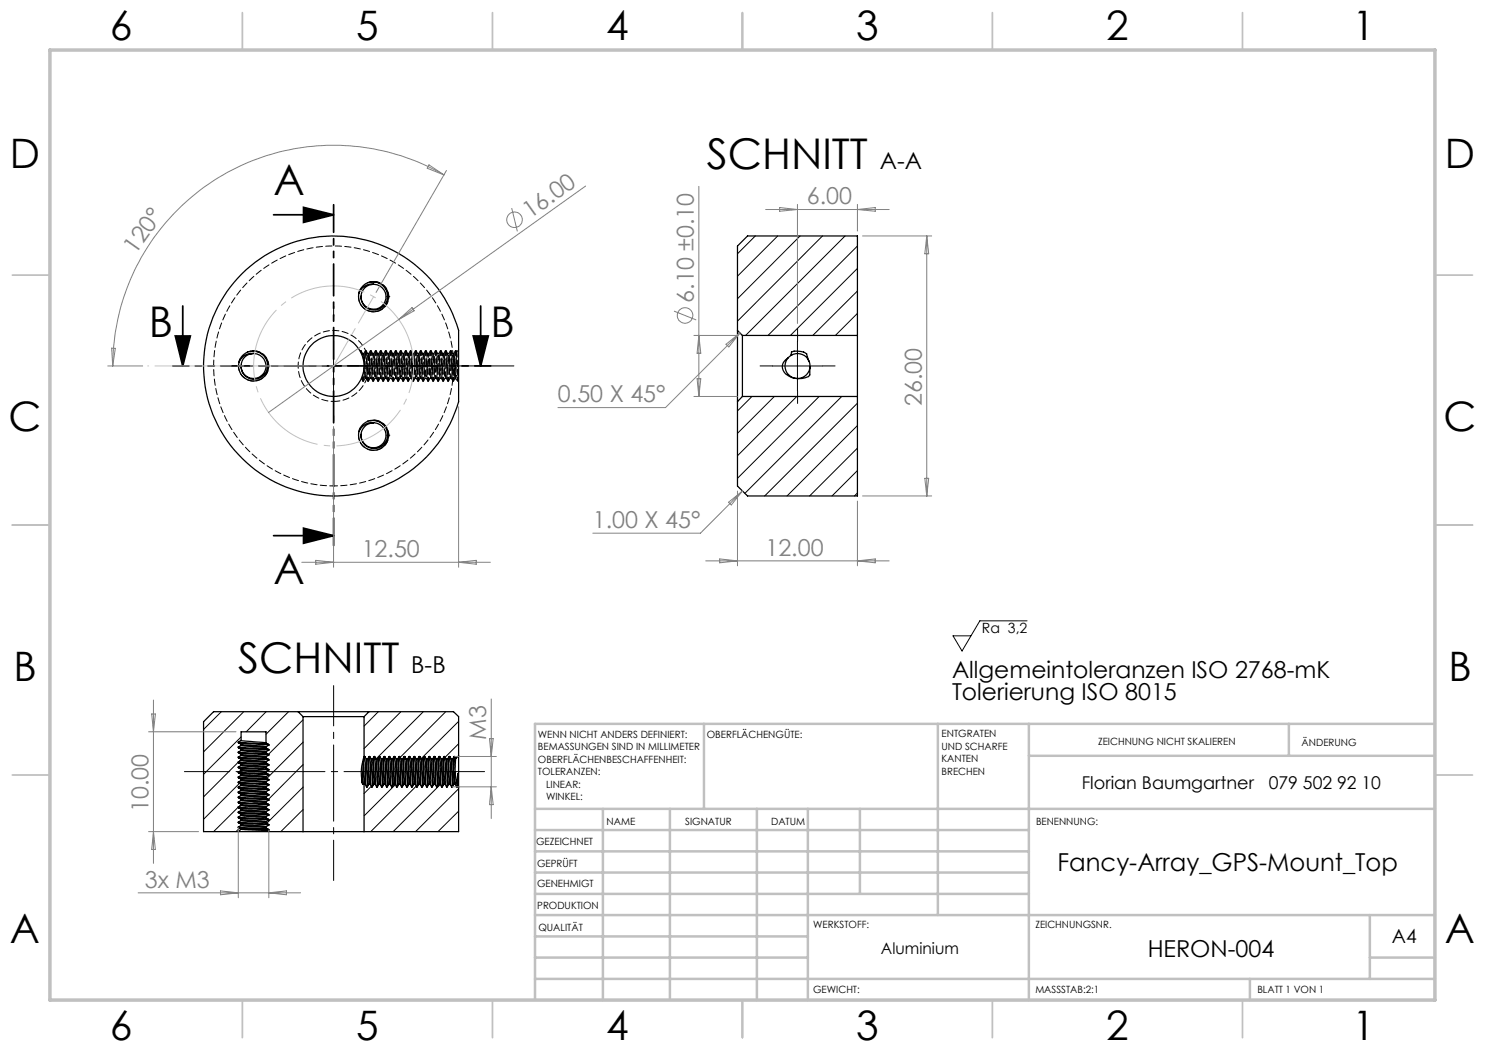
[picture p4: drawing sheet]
<svg xmlns="http://www.w3.org/2000/svg" width="297mm" height="210mm" viewBox="0 0 297 210" stroke-linecap="round" stroke-linejoin="round" font-family="sans-serif">
<g fill="none" stroke="#000" stroke-width=".25">
<path d="M74 56.4a2.8 2.8 0 0 1 3.5 3.1 2.8 2.8 0 0 1-4.2 2.1 2.59 2.59 0 0 1-1-2.9 2.59 2.59 0 0 1 2.4-1.8M74 56.4a3 3 0 0 1 3.7 2.8 3 3 0 0 1-3.3 3.1 3 3 0 0 1-2.6-3.7M74 56.4a2.87 2.87 0 0 0-2.2 2.2M74.7 56.9a2.86 2.86 0 0 0-2.9 1.7M74.7 56.9a2.5 2.5 0 0 1 2.5 2.5 2.5 2.5 0 0 1-2.6 2.4 2.5 2.5 0 0 1-2.4-2.6M74.7 56.9h-.5M50 70.3a2.79 2.79 0 0 1 3.5 3.3 2.79 2.79 0 0 1-4.5 1.6 2.62 2.62 0 0 1-.6-2.8 2.62 2.62 0 0 1 2.3-1.7M50 70.3a3 3 0 0 1 3.7 2.7 3 3 0 0 1-3.3 3.2 3 3 0 0 1-2.6-3.7M50 70.3a2.75 2.75 0 0 0-2.2 2.2M50.7 70.7a2.74 2.74 0 0 0-2.9 1.8M50.7 70.7a2.5 2.5 0 0 1 2.5 2.5 2.5 2.5 0 0 1-2.6 2.5 2.5 2.5 0 0 1-2.4-2.6M50.7 70.7l-.6 .1"/>
<path d="M147.5 66.1v14.2M147.5 66.1v-16.9l2-2h22v19.9M147.5 66.1l1 1M148.5 67.1v12.2M148.5 79.3l-1 1M148.5 79.3h23M148.5 67.1h23M157.7 71.5a2.5 2.5 0 0 0 .7 3.9 2.5 2.5 0 0 0 3.6-1.7M158.2 71.1l.1-.7 .4-.1a4.3 4.3 0 0 1 2.2 .2l.4 .3 .3 1.1M158.2 71.1l-.7 .6a1.91 1.91 0 0 0-1 1.8 1.91 1.91 0 0 0 1.2 1.7 4 4 0 0 0 4.1 0 .69 .69 0 0 0 .2-.9v-.6M158.2 71.1a2.51 2.51 0 0 1 3.4 .8M158.4 71l-.2 .1"/>
<path d="M161.6 71.9l.2 .3M161.6 71.9l.3 .7 .1 1.1M162 73.3v.4M171.5 67.1v12.2M171.5 79.3v19.9h-22l-2-2v-16.9M74 84.1a2.81 2.81 0 0 1 3.5 2.9 2.81 2.81 0 0 1-3.7 2.5 2.57 2.57 0 0 1-1.5-2.9 2.57 2.57 0 0 1 2.4-2M74 84.1a3 3 0 0 1 3.7 2.7 3 3 0 0 1-3.3 3.3 3 3 0 0 1-2.6-3.8M74 84.1a2.83 2.83 0 0 0-2.2 2.2M74.7 84.6a2.83 2.83 0 0 0-2.9 1.7M74.7 84.6a2.5 2.5 0 0 1 2.5 2.5 2.5 2.5 0 0 1-2.6 2.5 2.5 2.5 0 0 1-2.4-2.8M74.7 84.6h-.5M47.7 148.4v.1l.5 .3"/>
<path d="M47.7 149.4v.1l.5 .4M47.7 150.4l.5 .4M47.7 151.4v.1l.5 .3M47.7 152.4v.1l.5 .4M47.7 153.4l.5 .4M47.7 154.4v.1l.5 .3M47.7 155.4v.1l.5 .3M47.7 156.4l.5 .4M47.7 157.4v.1l.5 .3M47.7 158.4v.1l.5 .3M47.7 159.4l.5 .4M47.7 148.4l6 .5"/>
<path d="M47.7 149.4l6 .5M47.7 150.4l6 .5M47.7 151.4l6 .5M47.7 152.4l6 .5M47.7 153.4l6 .5M47.7 154.4l6 .5M47.7 155.4l6 .5M47.7 156.4l6 .5M47.7 157.4l6 .5M47.7 158.4l6 .5M47.7 159.4l6 .5M47.7 148.5l6.1 .5"/>
<path d="M47.7 149.6l6.1 .4M47.7 150.6l6.1 .4M47.7 151.5l6.1 .5M47.7 152.6l6.1 .4M47.7 153.6l6.1 .4M47.7 154.5l6.1 .5M47.7 155.5l6.1 .5M47.7 156.6l6.1 .4M47.7 157.5l6.1 .5M47.7 158.5l6.1 .5M47.7 159.6l6.1 .4M48.2 148.1l-.5 .3"/>
<path d="M48.2 149.1l-.5 .3M48.2 150.1l-.5 .3M48.2 151.1l-.5 .3M48.2 152.1l-.5 .3M48.2 153.1l-.5 .3M48.2 154.1l-.5 .3M48.2 155.1l-.5 .3M48.2 156.1l-.5 .3M48.2 157.1l-.5 .3M48.2 158.1l-.5 .3M48.2 159.1l-.5 .3M48.2 148.8l5 .6"/>
<path d="M48.2 149.1l5 .5M48.2 149.9l5 .4M48.2 150.1l5 .5M48.2 152.9l5 .4M48.2 153.1l5 .5M48.2 148.1l5 .5M48.2 150.8l5 .5M48.2 151.1l5 .5M48.2 155.8l5 .5M48.2 156.1l5 .5M48.2 153.8l5 .5M48.2 154.1l5 .5"/>
<path d="M48.2 151.8l5 .6M48.2 152.1l5 .5M48.2 154.8l5 .6M48.2 155.1l5 .5M48.2 157.8l5 .6M48.2 158.1l5 .5M48.2 156.8l5 .5M48.2 157.1l5 .5M48.2 159.8l5 .5M48.2 158.8l5 .5M48.2 159.1l5 .5M48.2 148.1v-1.7h5v2.2"/>
<path d="M48.2 148.8v.3M48.2 149.9v.2M48.2 150.8v.3M48.2 151.8v.3M48.2 152.9v.2M48.2 153.8v.3M48.2 154.8v.3M48.2 155.8v.3M48.2 156.8v.3M48.2 157.8v.3M48.2 158.8v.3M48.2 159.8v.3"/>
<path d="M53.2 159.6l.6 .3v.1M53.2 158.6l.6 .4M53.2 157.6l.6 .3v.1M53.2 156.6l.6 .4M53.2 155.6l.6 .4M53.2 154.6l.6 .3v.1M53.2 153.6l.6 .4M53.2 152.6l.6 .4M53.2 151.6l.6 .3v.1M53.2 150.6l.6 .4M53.2 149.6l.6 .3v.1M53.2 148.6l.6 .3v.1"/>
<path d="M53.2 149.4v.2M53.2 150.3v.3M53.2 151.3v.3M53.2 152.4v.2M53.2 153.3v.3M53.2 154.3v.3M53.2 155.4v.2M53.2 156.3v.3M53.2 157.3v.3M53.2 158.4v.2M53.2 159.3v.3M53.8 159l-.6 .3"/>
<path d="M53.8 158l-.6 .4M53.8 157l-.6 .3M53.8 156l-.6 .3M53.8 155l-.6 .4M53.8 154l-.6 .3M53.8 153l-.6 .3M53.8 152l-.6 .4M53.8 151l-.6 .3M53.8 150l-.6 .3M53.8 149l-.6 .4M59.6 142.3h14.2M59.6 142.3h-16.9l-2 2v22h7"/>
<path d="M59.6 142.3l1 1M60.6 143.3h12.2M60.6 143.3v23M72.4 156.6l.1 .2M72.5 156.8h.3M72.8 151.4h.1M72.8 156.8h.1M72.8 143.3v8.1a10 10 0 0 0-.4 5.2M72.8 156.8v9.5M72.8 156.8h.2M73 151.3l.3 .5M73 151.3h-.2l-.1 .2-.3 5.1"/>
<path d="M73 151.3l-.5 5.5M73 156.8l.3 .6M73.3 151.8l-.5 5M73.3 151.8h.2M73.3 157.4h.1M73.5 151.8l-.5 5M73.8 156.8l-.4 .6M73.8 151.4l-.5 6M73.8 156.8h.2M73.8 142.3h16.9l1 1v7.9M73.8 142.3l-1 1M73.9 151.3l.4 .5"/>
<path d="M73.9 151.3l-.4 .5M73.9 151.3l-.5 6.1M74 156.8l.3 .6M74.3 151.8l-.5 5M74.3 151.8h.2M74.3 157.4h.1M74.5 151.8l-.5 5M74.8 156.8l-.4 .6M74.8 156.8h.2M74.8 151.4l-.5 6M74.9 151.3l.3 .5M74.9 151.3l-.4 .5"/>
<path d="M74.9 151.3l-.4 6.1M75 156.8l.3 .6M75.2 151.8l-.4 5M75.2 151.8h.3M75.3 157.4h.2M75.5 151.8l-.5 5M75.7 156.8l-.2 .6M75.7 156.8h.3M75.8 151.4l-.5 6M76 151.3l.3 .5M76 151.3h-.2l-.3 .5M76 151.3l-.5 6.1"/>
<path d="M76 156.8l.3 .6M76.3 151.8l-.6 5M76.3 151.8h.2M76.3 157.4h.1M76.5 151.8l-.5 5M76.8 156.8l-.4 .6M76.8 151.4l-.5 6M76.8 156.8h.2M76.9 151.3l.4 .5M76.9 151.3l-.4 .5M76.9 151.3l-.5 6.1M77 156.8l.3 .6"/>
<path d="M77.3 151.8l-.5 5M77.3 151.8h.2M77.3 157.4h.1M77.5 151.8l-.5 5M77.8 156.8l-.4 .6M77.8 156.8h.2M77.8 151.4l-.5 6M77.9 151.3l.3 .5M77.9 151.3l-.4 .5M77.9 151.3l-.4 6.1M78 156.8l.3 .6M78.2 151.8l-.4 5"/>
<path d="M78.2 151.8h.3M78.3 157.4h.2M78.5 151.8l-.5 5M78.8 156.8l-.3 .6M78.8 151.4l-.5 6M78.8 156.8h.2M79 151.3l.3 .5M79 151.3h-.2l-.3 .5M79 151.3l-.5 6.1M79 156.8l.3 .6M79.3 151.8l-.5 5M79.3 151.8h.2"/>
<path d="M79.3 157.4h.1M79.5 151.8l-.5 5M79.8 156.8l-.4 .6M79.8 156.8h.2M79.8 151.4l-.5 6M79.9 151.3l.4 .5M79.9 151.3l-.4 .5M79.9 151.3l-.5 6.1M80 156.8l.3 .6M80.3 151.8l-.5 5M80.3 151.8h.2M80.3 157.4h.1"/>
<path d="M80.5 151.8l-.5 5M80.8 156.8l-.4 .6M80.8 156.8h.2M80.8 151.4l-.5 6M81 151.3l.2 .5M81 151.3h-.2l-.3 .5M81 151.3l-.5 6.1M81 156.8l.3 .6M81.2 151.8l-.4 5M81.2 151.8h.3M81.3 157.4h.2M81.5 151.8l-.5 5"/>
<path d="M81.8 156.8l-.3 .6M81.8 151.4l-.5 6M81.8 156.8h.2M82 151.3l.3 .5M82 151.3h-.2l-.3 .5M82 151.3l-.5 6.1M82 156.8l.3 .6M82.3 151.8l-.5 5M82.3 151.8h.2M82.3 157.4h.1M82.5 151.8l-.5 5M82.8 156.8l-.4 .6"/>
<path d="M82.8 156.8h.2M82.8 151.4l-.5 6M82.9 151.3l-.4 .5M82.9 151.3l.4 .5M82.9 151.3l-.5 6.1M83 156.8l.3 .6M83.3 151.8l-.5 5M83.3 151.8h.2M83.3 157.4h.1M83.5 151.8l-.5 5M83.7 156.8l-.3 .6M83.7 156.8h.3"/>
<path d="M83.8 151.4l-.5 6M84 151.3l.2 .5M84 151.3h-.2l-.3 .5M84 151.3l-.5 6.1M84 156.8l.3 .6M84.2 151.8l-.5 5M84.2 151.8h.3M84.3 157.4h.2M84.5 151.8l-.5 5M84.8 156.8l-.3 .6M84.8 151.4l-.5 6M84.8 156.8h.2"/>
<path d="M84.9 151.3l.4 .5M84.9 151.3h-.1l-.3 .5M84.9 151.3l-.4 6.1M85 156.8l.3 .6M85.3 151.8l-.5 5M85.3 151.8h.2M85.5 151.8l-.5 5M85.8 156.8l-.5 .6M85.8 156.8h.2M85.8 151.4l-.5 6M85.9 151.3l.4 .5M85.9 151.3l-.4 .5"/>
<path d="M85.9 151.3l-.4 6.1M86 156.8l.3 .6M86.3 151.8l-.5 5M86.3 151.8h.2M86.3 157.4h.1M86.5 151.8l-.5 5M86.7 156.8l-.3 .6M86.7 156.8h.3M86.8 151.4l-.5 6M87 151.3l.2 .5M87 151.3h-.2l-.3 .5M87 151.3l-.5 6.1"/>
<path d="M87 156.8l.3 .6M87.2 151.8l-.5 5M87.2 151.8h.3M87.3 157.4h.2M87.5 151.8l-.5 5M87.8 156.8l-.3 .6M87.8 151.4l-.5 6M87.8 156.8h.2M87.9 151.3l.4 .5M87.9 151.3h-.1l-.3 .5M87.9 151.3l-.4 6.1M88 156.8l.3 .6"/>
<path d="M88.3 151.8l-.5 5M88.3 151.8h.2M88.5 151.8l-.5 5M88.8 156.8l-.5 .6M88.8 156.8h.2M88.8 151.4l-.5 6M88.9 151.3l.4 .5M88.9 151.3l-.4 .5M88.9 151.3l-.4 6.1M89 156.8l.3 .6M89.3 151.8l-.5 5M89.3 151.8h.2"/>
<path d="M89.3 157.4h.1M89.5 151.8l-.5 5M89.7 156.8l-.3 .6M89.7 156.8h.3M89.8 151.4l-.5 6M90 151.3l.2 .5M90 151.3h-.2l-.3 .5M90 151.3l-.5 6.1M90 156.8l.3 .6M90.2 151.8l-.5 5M90.2 151.8h.3M90.3 157.4h.2"/>
<path d="M90.5 151.8l-.5 5M90.8 156.8l-.3 .6M90.8 151.4l-.5 6M90.8 156.8h.2M90.9 151.3l-.4 6.1M90.9 151.3l.3 .4M90.9 151.3h-.1l-.3 .5M91 154.3v2.5M91 156.8l.3 .6M91 154.3l-.2 2.5M91.2 151.7l-.2 2.6M91.5 157.3l-.2 .1"/>
<path d="M91.5 157.3l.2 .2M91.5 156.7v.6M91.5 154.8v1.9M91.5 154.8a3.5 3.5 0 0 1-.4 2.1l-.1-.1M91.5 154.8l-.2 2.6M91.7 151.2v6.3M91.7 157.5v8.8h-18.9M91.7 151.2l-.5 .5M47.7 160.4v.1l.5 .4M47.7 161.4v.1l.5 .3M47.7 162.4l.5 .4M47.7 163.4v.1l.5 .4"/>
<path d="M47.7 164.4l.5 .4M47.7 165.4l.5 .4M47.7 160.4l6 .5M47.7 161.4l6 .5M47.7 162.4l6 .5M47.7 163.4l6 .5M47.7 164.4l6 .5M47.7 165.4l6 .5M47.7 166.3h6M47.7 165.6l6.1 .4M47.7 160.5l6.1 .5M47.7 161.5l6.1 .5"/>
<path d="M47.7 162.6l6.1 .4M47.7 163.5l6.1 .5M47.7 164.5l6.1 .5M48.2 165.8l5.3 .3M48.2 165.8h.1M48.2 160.1l-.5 .3M48.2 161.1l-.5 .3M48.2 162.1l-.5 .3M48.2 163.1l-.5 .3M48.2 164.1l-.5 .3M48.2 165.1l-.5 .3M48.2 160.9l5 .5"/>
<path d="M48.2 161.1l5 .5M48.2 160.1l5 .5M48.2 161.8l5 .5M48.2 162.1l5 .5M48.2 163.9l5 .5M48.2 164.1l5 .5M48.2 162.8l5 .5M48.2 163.1l5 .5M48.2 164.8l5 .5M48.2 165.1l5 .5M48.2 165.8l-.5 .5M48.2 160.9v.2"/>
<path d="M48.2 161.8v.3M48.2 162.8v.3M48.2 163.9v.2M48.2 164.8v.3M53.2 165.6l.6 .3v.1M53.2 164.6l.6 .4M53.2 163.6l.6 .3v.1M53.2 162.6l.6 .3v.1M53.2 161.6l.6 .4M53.2 160.6l.6 .3v.1M53.2 160.3v.3M53.2 161.4v.2"/>
<path d="M53.2 162.3v.3M53.2 163.3v.3M53.2 164.4v.2M53.2 165.3v.3M53.5 166.1l.2 .2M53.7 166.3h6.9M53.8 166l-.3 .1M53.8 165l-.6 .3M53.8 164l-.6 .4M53.8 163l-.6 .3M53.8 162l-.6 .3M53.8 161l-.6 .4"/>
<path d="M53.8 160l-.6 .3M60.6 166.3h12.2"/>
<circle cx="66.7" cy="73.2" r="6.1"/>
<circle cx="66.7" cy="73.2" r="26"/>
</g>
<path d="M73.6 56.5a3 3 0 0 1 4.2 2.6 3 3 0 0 1-3.7 3.2 3 3 0 0 1-2-4.5M49.6 70.4a3 3 0 0 1 4.2 2.5 3 3 0 0 1-3.7 3.3 3 3 0 0 1-2-4.5M87.3 75.6l-.5-4.8-.5 4.9-.5-5M73.6 84.2a3 3 0 0 1 4.2 2.6 3 3 0 0 1-3.7 3.2 3 3 0 0 1-2-4.4" fill="none" stroke="#000" stroke-width=".2" stroke-dasharray="1.3 .6" stroke-dashoffset=".7"/>
<g fill="none" stroke="#000" stroke-width=".2" stroke-dasharray="1.3 .6" stroke-dashoffset=".5">
<path d="M72.6 76.2l-.1-.9M73.1 70.2l-.5 6M73.6 76.2l-.5-6.1M74.1 70.2l-.5 6M74.6 76.2l-.5-6.1M75.1 70.2l-.5 6M75.6 76.2l-.5-6.1M76.1 70.2l-.5 6M76.6 76.2l-.5-6.1M77.1 70.2l-.5 6M77.6 76.2l-.5-6.1M78.1 70.2l-.5 6"/>
<path d="M78.6 76.2l-.5-6.1M79.1 70.2l-.5 6M79.6 76.2l-.5-6.1M80.1 70.2l-.5 6M80.6 76.2l-.5-6.1M81.1 70.2l-.5 6M81.6 76.2l-.5-6.1M82.1 70.2l-.5 6M82.6 76.2l-.5-6.1M83.1 70.2l-.5 6M83.6 76.2l-.5-6.1M84.1 70.2l-.5 6"/>
<path d="M84.6 76.2l-.5-6.1M85.1 70.2l-.5 6M85.6 76.2l-.5-6.1M86.1 70.2l-.5 6M86.6 76.2l-.5-6.1M87.1 70.2l-.5 6M87.6 76.2l-.5-6.1M88.1 70.2l-.5 6M88.6 76.2l-.5-6.1M89.1 70.2l-.5 6M89.6 76.2l-.5-6.1M90.1 70.2l-.5 6"/>
<path d="M90.6 76.2l-.5-6.1M91 75.7l.7 .7M91.1 70.2l-.5 6M91.6 76.2l-.5-6.1M66.7 97.2a24 24 0 0 1-21.1-35.4 24 24 0 0 1 41.1-1.9 24 24 0 0 1-17.7 37.2l-2.3 .1"/>
</g>
<path d="M91.6 76.2v-1.1" fill="none" stroke="#000" stroke-width=".2" stroke-dasharray="1.3 .6" stroke-dashoffset=".6"/>
<g fill="none" stroke="#000" stroke-width=".2" stroke-dasharray="1.3 .6" stroke-dashoffset=".1">
<path d="M73.7 70.8l-.4 4.9M74.7 70.8l-.4 4.9M75.7 70.8l-.4 4.9M76.7 70.8l-.4 4.9M77.7 70.8l-.4 4.9M79.7 70.8l-.4 4.9M81.7 70.8l-.4 4.9M82.7 70.8l-.4 4.9M84.7 70.8l-.4 4.9M88.7 70.8l-.4 4.9M90.7 70.8l-.4 4.9M91 73.2l.6 3"/>
<path d="M91.6 75.1l-.4-4.9"/>
</g>
<g fill="none" stroke="#000" stroke-width=".2" stroke-dasharray="1.3 .6" stroke-dashoffset=".3">
<path d="M74.2 70.2l-.5 6-.5-6M75.2 70.2l-.5 6-.5-6M76.2 70.2l-.5 6-.5-6M77.2 70.2l-.5 6-.5-6M78.2 70.2l-.5 6-.5-6M79.2 70.2l-.5 6-.5-6M80.2 70.2l-.5 6-.5-6M81.2 70.2l-.5 6-.5-6M82.2 70.2l-.5 6-.5-6M83.2 70.2l-.5 6-.5-6M84.2 70.2l-.5 6-.5-6M85.2 70.2l-.5 6-.5-6"/>
<path d="M86.2 70.2l-.5 6-.5-6M87.2 70.2l-.5 6-.5-6M88.2 70.2l-.5 6-.5-6M89.2 70.2l-.5 6-.5-6M90.2 70.2l-.5 6-.5-6M91 73.2l-.2-2.5M91 73.2v2.5M91.2 70.2l-.5 6-.5-6"/>
</g>
<path d="M73.2 70.2l-.5 6-.1-1.2" fill="none" stroke="#000" stroke-width=".2" stroke-dasharray="1.3 .6" stroke-dashoffset="-.2"/>
<path d="M91.6 75.1l-.3-4.7" fill="none" stroke="#000" stroke-width=".2" stroke-dasharray="1.3 .6" stroke-dashoffset=".2"/>
<path d="M91.3 70.4l-.3 5.3" fill="none" stroke="#000" stroke-width=".2" stroke-dasharray="1.3 .6" stroke-dashoffset="-.1"/>
<path d="M72.7 70.8l-.1 .9M78.7 70.8l-.4 4.9-.5-5M80.7 70.8l-.4 4.9-.5-5M83.7 70.8l-.4 4.9-.5-5M85.7 70.8l-.4 4.9-.5-5M88.3 75.6l-.5-4.9-.5 5M90.3 75.6l-.5-4.9-.5 5M91 75.7l-.5-5-.5 5-.5-5-.5 5-.5-5-.5 5-.5-5-.5 5-.5-5-.5 5-.5-5-.5 5-.5-5-.5 5-.5-5-.5 5-.5-5-.5 5-.5-5-.5 5-.5-5-.5 5-.5-5-.5 5-.5-5-.5 5-.5-5-.5 5-.5-5-.5 5-.5-5-.5 5-.5-5-.5 5-.5-5-.5 5-.2-2" fill="none" stroke="#000" stroke-width=".2" stroke-dasharray="1.3 .6" stroke-dashoffset=".4"/>
<g fill="none" stroke="#000" stroke-width=".2" stroke-dasharray="1.3 .6">
<path d="M77.8 59.3h.1M77.8 59.3h-.6M53.8 73.2h-.6M53.8 73.2h.1M72.1 70.2h-.1M72.2 70.4l-.1-.3M72.2 70.1l-.1 .3M72.2 70.1h-.1M72.3 75.7l.3 .5M72.3 70.7l-.1-.5M72.5 70.7l-.3-.5M72.6 76.2h.1"/>
<path d="M72.8 76.1l.3-.5M72.8 70.7h-.3M73 75.7h.3M73.1 70.2l-.3 .5M73.2 70.1h-.1M73.3 75.6l-.5-4.9M73.3 75.7l.3 .5M73.5 70.7l-.3-.5M73.6 76.2h.1M73.8 76.1l.3-.5M73.8 70.7h-.3M74 75.7h.3"/>
<path d="M74.1 70.2l-.3 .5M74.2 70.1h-.1M74.3 75.6l-.5-4.9M74.3 75.7l.3 .5M74.5 70.7l-.3-.5M74.6 76.2h.1M74.8 76.1l.3-.5M74.8 70.7h-.3M75 75.7h.3M75.1 70.2l-.3 .5M75.2 70.1h-.1M75.3 75.6l-.5-4.9"/>
<path d="M75.3 75.7l.3 .5M75.5 70.7l-.3-.5M75.6 76.2h.1M75.8 76.1l.3-.5M75.8 70.7h-.3M76 75.7h.3M76.1 70.2l-.3 .5M76.2 70.1h-.1M76.3 75.6l-.5-4.9M76.3 75.7l.3 .5M76.5 70.7l-.3-.5M76.6 76.2h.1"/>
<path d="M76.8 76.1l.3-.5M76.8 70.7h-.3M77 75.7h.3M77.1 70.2l-.3 .5M77.2 70.1h-.1M77.3 75.6l-.5-4.9M77.3 75.7l.3 .5M77.5 70.7l-.3-.5M77.6 76.2h.1M77.8 76.1l.3-.5M77.8 70.7h-.3M78 75.7h.3"/>
<path d="M78.1 70.2l-.3 .5M78.2 70.1h-.1M78.3 75.7l.3 .5M78.5 70.7l-.3-.5M78.6 76.2h.1M78.8 76.1l.3-.5M78.8 70.7h-.3M79 75.7h.3M79.1 70.2l-.3 .5M79.2 70.1h-.1M79.3 75.6l-.5-4.9M79.3 75.7l.3 .5"/>
<path d="M79.5 70.7l-.3-.5M79.6 76.2h.1M79.8 76.1l.3-.5M79.8 70.7h-.3M80 75.7h.3M80.1 70.2l-.3 .5M80.2 70.1h-.1M80.3 75.7l.3 .5M80.5 70.7l-.3-.5M80.6 76.2h.1M80.8 76.1l.3-.5M80.8 70.7h-.3"/>
<path d="M81 75.7h.3M81.1 70.2l-.3 .5M81.2 70.1h-.1M81.3 75.6l-.5-4.9M81.3 75.7l.3 .5M81.5 70.7l-.3-.5M81.6 76.2h.1M81.8 76.1l.3-.5M81.8 70.7h-.3M82 75.7h.3M82.1 70.2l-.3 .5M82.2 70.1h-.1"/>
<path d="M82.3 75.6l-.5-4.9M82.3 75.7l.3 .5M82.5 70.7l-.3-.5M82.6 76.2h.1M82.8 76.1l.3-.5M82.8 70.7h-.3M83 75.7h.3M83.1 70.2l-.3 .5M83.2 70.1h-.1M83.3 75.7l.3 .5M83.5 70.7l-.3-.5M83.6 76.2h.1"/>
<path d="M83.8 76.1l.3-.5M83.8 70.7h-.3M84 75.7h.3M84.1 70.2l-.3 .5M84.2 70.1h-.1M84.3 75.6l-.5-4.9M84.3 75.7l.3 .5M84.5 70.7l-.3-.5M84.6 76.2h.1M84.8 76.1l.3-.5M84.8 70.7h-.3M85 75.7h.3"/>
<path d="M85.1 70.2l-.3 .5M85.2 70.1h-.1M85.3 75.7l.3 .5M85.5 70.7l-.3-.5M85.6 76.2h.1M85.8 76.1l.3-.5M85.8 70.7h-.3M86 75.7h.3M86.1 70.2l-.3 .5M86.2 70.1h-.1M86.3 75.7l.3 .5M86.5 70.7l-.3-.5"/>
<path d="M86.6 76.2h.1M86.8 76.1l.3-.5M86.8 70.7h-.3M87 75.7h.3M87.1 70.2l-.3 .5M87.2 70.1h-.1M87.3 75.7l.3 .5M87.5 70.7l-.3-.5M87.6 76.2h.1M87.8 76.1l.3-.5M87.8 70.7h-.3M88 75.7h.3"/>
<path d="M88.1 70.2l-.3 .5M88.2 70.1h-.1M88.3 75.7l.3 .5M88.5 70.7l-.3-.5M88.6 76.2h.1M88.8 76.1l.3-.5M88.8 70.7h-.3M89 75.7h.3M89.1 70.2l-.3 .5M89.2 70.1h-.1M89.3 75.6l-.5-4.9M89.3 75.7l.3 .5"/>
<path d="M89.5 70.7l-.3-.5M89.6 76.2h.1M89.8 76.1l.3-.5M89.8 70.7h-.3M90 75.7h.3M90.1 70.2l-.3 .5M90.2 70.1h-.1M90.3 75.7l.3 .5M90.5 70.7l-.3-.5M90.6 76.2h.1M90.8 76.1l.3-.5M90.8 70.7h-.3"/>
<path d="M91.1 70.2l-.3 .5M91.2 70.1h-.1M91.4 70.4l-.2-.2M91.7 70l-.4 .4M66.7 80.3a7.1 7.1 0 0 0 7.1-6.7M77.8 87h.1M77.8 87h-.6"/>
</g>
<path d="M72.7 71.9l-.2-1.2-.1 .3M73.7 71.9a7.1 7.1 0 0 0-7.8-5.8 7.1 7.1 0 0 0-6.3 7.5 7.1 7.1 0 0 0 7.1 6.7" fill="none" stroke="#000" stroke-width=".2" stroke-dasharray="1.3 .6" stroke-dashoffset=".8"/>
<g fill="none" stroke="#000" stroke-width=".2">
<path d="M151.1 47.2l-3.6 3.6M155.5 47.2l-8 8M160 47.2l-12.5 12.6M164.5 47.2l-17 17M169 47.2l-19.9 19.9M171.5 49.2l-17.9 17.9M171.5 53.7l-13.4 13.4M171.5 58.2l-8.9 8.9M61.7 73.2h10M66.7 68.2v10M150.4 79.3l-2.9 2.9M154.5 73.2h10"/>
<path d="M154.9 79.3l-7.4 7.4M159.3 79.3l-11.8 11.8M159.5 68.2v10M163.8 79.3l-16.3 16.4M168.3 79.3l-19.3 19.4M171.5 62.7l-4.4 4.4M171.5 80.6l-18.6 18.6M171.5 85.1l-14.1 14.1M171.5 89.6l-9.6 9.6M171.5 94.1l-5.1 5.1M171.5 98.6l-.6 .6M205.4 124.2h-9.4l-3.6 6-1.8-3h3.6"/>
<path d="M44.3 142.3l-3.6 3.6M47.9 156.7l-7.2 7.2M48.2 147.4l-7.5 7.5M48.2 151.9l-7.5 7.5M48.8 142.3l-8.1 8.1M53.2 142.3l-4 4.1M53.2 151.3v.1M57.7 142.3l-4.5 4.6M60.6 144l-6.9 6.9M60.6 148.4l-7.2 7.3M60.6 152.9l-6.9 7M60.6 157.4l-7.3 7.3"/>
<path d="M74.3 157.3l-1.5 1.4M75.7 142.3l-2.9 2.9M79.1 156.9l-6.3 6.3M80.2 142.3l-7.4 7.4M83.3 157.2l-9.1 9.1M84.7 142.3l-9.5 9.5M88.1 156.9l-9.5 9.4M89.1 142.3l-9.1 9.2M91.7 148.8l-2.7 2.6M91.7 157.8l-8.6 8.5M91.7 144.3l-7.5 7.5M47.9 165.7l-.7 .6"/>
<path d="M48.2 160.9l-5.5 5.4M60.6 161.9l-4.4 4.4M91.7 162.2l-4.1 4.1"/>
</g>
<g fill="none" stroke="#808080" stroke-width=".2">
<path d="M85.8 33l3 2-3.4-1.4zM88.8 35a44.2 44.2 0 0 0-66.3 38.2M89.3 34.1l-14.1 24.4M117.1 37.2l-37.4 26.7M139.8 37.3v42M102.3 41.6l1.2 4.7M153.1 41.9h24.7M155.9 41.5l3.6 .4-3.6 .4zM159.5 40.9v23.8M171.5 40.9v5.3M171.5 41.9l3.5-.4v.8zM172.5 47.2h13.8"/>
<path d="M185.3 47.2v52M185.3 47.2l.4 3.6h-.7zM21.6 73.2h6.9M22.3 69.6l.8 .1-.6 3.5zM79.7 63.9l-26 18.6M79.7 63.9l2.7-2.4 .4 .7zM134.8 62.2l4.4 1.8M138.8 67.1h8.7M138.8 79.3h8.7M139.4 75.7h.8l-.4 3.6zM139.8 67.1l.4 3.6h-.8zM145.2 68.9l2.8-2.3-2.2 2.8z"/>
<path d="M148 66.6l-14.9 14.9h-21.5M66.7 85.3v28.1M91.7 81.3v32.1M147.5 98.2v15M148.5 98.2l-8.4 8.4h-21.5M172.5 99.2h13.8M185 95.7h.7l-.4 3.5zM60.4 112.5h37.7M63.1 112.1l3.6 .4-3.6 .3zM91.7 112.5l3.6-.4v.7zM141.1 112.2h36.7M143.9 111.8l3.6 .4-3.6 .4z"/>
<path d="M145.7 100.5l2.8-2.3-2.2 2.8zM171.5 100.2v13M171.5 112.2l3.5-.4v.8zM98.2 139.8v23.9M29.7 146.4h17.5M30.3 142.8h.8l-.4 3.6zM30.7 140v32.7M90.5 157.4h8.8M90.9 151.3h8.4M97.9 147.7h.7l-.4 3.6zM98.2 157.4l.4 3.5h-.7zM27.6 178.6h32.5"/>
<path d="M29.7 166.3h10M30.7 166.3l.4 3.6h-.8zM44.1 178.2l3.6 .4-3.6 .4zM47.7 165.5v14.1M53.8 166v13.6M53.8 178.6l3.5-.4v.8z"/>
<circle cx="102.9" cy="44" r="1.55"/>
<circle cx="137" cy="63.1" r="1.55"/>
</g>
<path d="M54.7 43h12M60.7 41.5l6 1.5-6 1.5zM35.1 67.2h3l-1.6 6zM36.5 61.2v12M94.7 67.2h2.9l-1.5 6zM96.1 61.2v12M54.7 107.1h12M60.7 105.6l6 1.5-6 1.5z" fill="none" stroke="#000" stroke-width=".35"/>
<path d="M82 68.5a16 16 0 0 0-26.7-6.5 16 16 0 0 0 7.1 26.6 16 16 0 0 0 19.9-19l-.3-1.1" fill="none" stroke="#c0c0c0" stroke-width=".2" stroke-dasharray="15.2 1.3 1.3 1.3" stroke-dashoffset="5" stroke-linecap="butt"/>
<path d="M66.7 137.1v39" fill="none" stroke="#000" stroke-width=".2" stroke-dasharray="15.2 1.3 1.3 1.3" stroke-dashoffset="7.2"/>
<path d="M36.9 154.3h60" fill="none" stroke="#000" stroke-width=".2" stroke-dasharray="15.2 1.3 1.3 1.3" stroke-dashoffset="6.2"/>
<path d="M56.7 73.2h-1.1M66.7 63.2v-2M154.5 73.2h-2.5M159.5 68.2v-2.5M159.5 78.2v2.5M164.5 73.2h2.5M66.7 83.2v1.1" fill="none" stroke="#000" stroke-width=".2" stroke-dasharray="15.2 1.3 1.3 1.3"/>
<path d="M75.7 73.2h27.1" fill="none" stroke="#000" stroke-width=".2" stroke-dasharray="15.2 1.3 1.3 1.3" stroke-dashoffset="3.6"/>
<path d="M76.7 73.2h6.8" fill="none" stroke="#000" stroke-width=".2" stroke-dasharray="15.2 1.3 1.3 1.3" stroke-dashoffset="13.7"/>
<path d="M98.2 73.2h-63.6" fill="none" stroke="#000" stroke-width=".35" stroke-dasharray="6.3 1.3 1.3 1.3 1.3 1.3" stroke-dashoffset="3.1"/>
<path d="M66.7 40.9v68.2" fill="none" stroke="#000" stroke-width=".35" stroke-dasharray="6.3 1.3 1.3 1.3 1.3 1.3" stroke-dashoffset=".8"/>
<path d="M66.7 73.2l8-13.9" fill="none" stroke="#c0c0c0" stroke-width=".2" stroke-dasharray="15.2 1.3 1.3 1.3" stroke-dashoffset="9.1"/>
<path d="M66.7 73.2h-37.2" fill="none" stroke="#c0c0c0" stroke-width=".2" stroke-dasharray="15.2 1.3 1.3 1.3" stroke-dashoffset="-1.4"/>
<g fill="none" stroke="#c0c0c0" stroke-width=".35">
<path d="M48.5 2.5v7.5M98.5 2.5v7.5M148.5 2.5v7.5M198.5 2.5v7.5M248.5 2.5v7.5M2.5 55h7.5M287 55h7.5M2.5 105h7.5M287 105h7.5M2.5 155h7.5M287 155h7.5M48.5 200v7.5"/>
<path d="M98.5 200v7.5M148.5 200v7.5M198.5 200v7.5M248.5 200v7.5"/>
</g>
<g fill="none" stroke="#c0c0c0" stroke-width=".5">
<path d="M140.8 144.8v17M187.6 144.8v38.2M205.8 144.8v55.2M205.8 151.2h81.2M257.8 144.8v6.4M287 144.8h-180v55.2M107 161.8h180M107 178.8h98.8M107 174.5h98.8M107 170.3h98.8M107 166h98.8M120.6 161.8v38.2"/>
<path d="M134 161.8v38.2M151.4 161.8v38.2M161.6 161.8v38.2M172 161.8v17M107 195.8h180M107 191.5h54.6M107 187.3h54.6M107 183h180M250 195.8v4.2M274 191.5h13M274 183v12.8"/>
</g>
<path d="M10 10h277v190h-277z" fill="none" stroke="#c0c0c0" stroke-width=".7"/>
<g fill="#000">
<path d="M60.7 41.5l6 1.5-6 1.5zM60.7 105.6l6 1.5-6 1.5z"/>
<path d="M94.7 67.2h2.9l-1.5 6zM35.1 67.2h3l-1.6 6z"/>
</g>
<g font-size="8.5">
<text x="141.3" y="33.7">SCHNITT</text>
<text x="54.7" y="39">A</text>
<text x="29.8" y="67.4">B</text>
<text x="98.1" y="67.4">B</text>
<text x="54.7" y="116.8">A</text>
<text x="47.6" y="134.7">SCHNITT</text>
</g>
<g font-size="8.1">
<text x="22" y="8">6</text>
<text x="71.2" y="8">5</text>
<text x="121.2" y="8">4</text>
<text x="171.3" y="8">3</text>
<text x="221.3" y="8">2</text>
<text x="270.5" y="8">1</text>
<text x="2" y="33.6">D</text>
<text x="289" y="33.6">D</text>
<text x="1.7" y="86.1">C</text>
<text x="288.7" y="86.1">C</text>
<text x="2.7" y="136.1">B</text>
<text x="289.7" y="136.1">B</text>
<text x="2" y="188.6">A</text>
<text x="289" y="188.6">A</text>
<text x="22" y="208">6</text>
<text x="71.2" y="208">5</text>
<text x="121.2" y="208">4</text>
<text x="171.3" y="208">3</text>
<text x="221.3" y="208">2</text>
<text x="270.5" y="208">1</text>
</g>
<text font-size="4.9" x="211.5" y="174.2">Fancy-Array_GPS-Mount_Top</text>
<g font-size="4.7">
<text x="175.9" y="33.7">A-A</text>
<text x="82.2" y="134.7">B-B</text>
<text x="190.4" y="135.6">Allgemeintoleranzen ISO 2768-mK</text>
<text x="190.4" y="140.1">Tolerierung ISO 8015</text>
<text x="229.5" y="191.4">HERON-004</text>
</g>
<g font-size="4.7" fill="#808080">
<text x="161.4" y="40.9">6.00</text>
<text x="106" y="43.8" transform="rotate(-36 106 43.8)">16.00</text>
<text x="27.1" y="51" transform="rotate(-55 27.1 51)">120°</text>
<text x="138.7" y="60.5" transform="rotate(-90 138.7 60.5)">6.10 ±0.10</text>
<text x="111.6" y="80.5">0.50 X 45°</text>
<text x="184.3" y="81.2" transform="rotate(-90 184.3 81.2)">26.00</text>
<text x="118.6" y="105.6">1.00 X 45°</text>
<text x="72.3" y="111.4">12.50</text>
<text x="153.1" y="111.1">12.00</text>
<text x="97.3" y="148" transform="rotate(-90 97.3 148)">M3</text>
<text x="29.7" y="162.5" transform="rotate(-90 29.7 162.5)">10.00</text>
<text x="28.9" y="177.5">3x M3</text>
</g>
<text font-size="3.9" x="278.4" y="188.6">A4</text>
<g font-size="3.5">
<text x="216.3" y="157.7">Florian Baumgartner</text>
<text x="253.7" y="157.7">079 502 92 10</text>
</g>
<text font-size="3.2" x="176.2" y="190.9">Aluminium</text>
<text font-size="2.8" x="196.4" y="126.5">Ra 3,2</text>
<g font-size="2">
<text x="107.6" y="147.6">WENN NICHT ANDERS DEFINIERT:</text>
<text x="141.4" y="147.6">OBERFLÄCHENGÜTE:</text>
<text x="188.3" y="147.5">ENTGRATEN</text>
<text x="188.3" y="150">UND SCHARFE</text>
<text x="219.6" y="149">ZEICHNUNG NICHT SKALIEREN</text>
<text x="260.3" y="149.2">ÄNDERUNG</text>
<text x="107.6" y="150.1">BEMASSUNGEN SIND IN MILLIMETER</text>
<text x="107.6" y="152.6">OBERFLÄCHENBESCHAFFENHEIT:</text>
<text x="107.6" y="155.1">TOLERANZEN:</text>
<text x="188.3" y="152.5">KANTEN</text>
<text x="188.3" y="155">BRECHEN</text>
<text x="109.2" y="157.6">LINEAR:</text>
<text x="109.2" y="160.1">WINKEL:</text>
<text x="121.3" y="165">NAME</text>
<text x="137" y="164.9">SIGNATUR</text>
<text x="154.2" y="164.9">DATUM</text>
<text x="207.2" y="164.9">BENENNUNG:</text>
<text x="107.2" y="169.1">GEZEICHNET</text>
<text x="107.4" y="173.3">GEPRÜFT</text>
<text x="107.4" y="177.4">GENEHMIGT</text>
<text x="107.5" y="181.8">PRODUKTION</text>
<text x="162.6" y="185.5">WERKSTOFF:</text>
<text x="207.1" y="185.5">ZEICHNUNGSNR.</text>
<text x="107.7" y="186.1">QUALITÄT</text>
<text x="162.6" y="198.5">GEWICHT:</text>
<text x="207.1" y="198.6">MASSSTAB:2:1</text>
<text x="251.5" y="198.6">BLATT 1 VON 1</text>
</g>
</svg>
